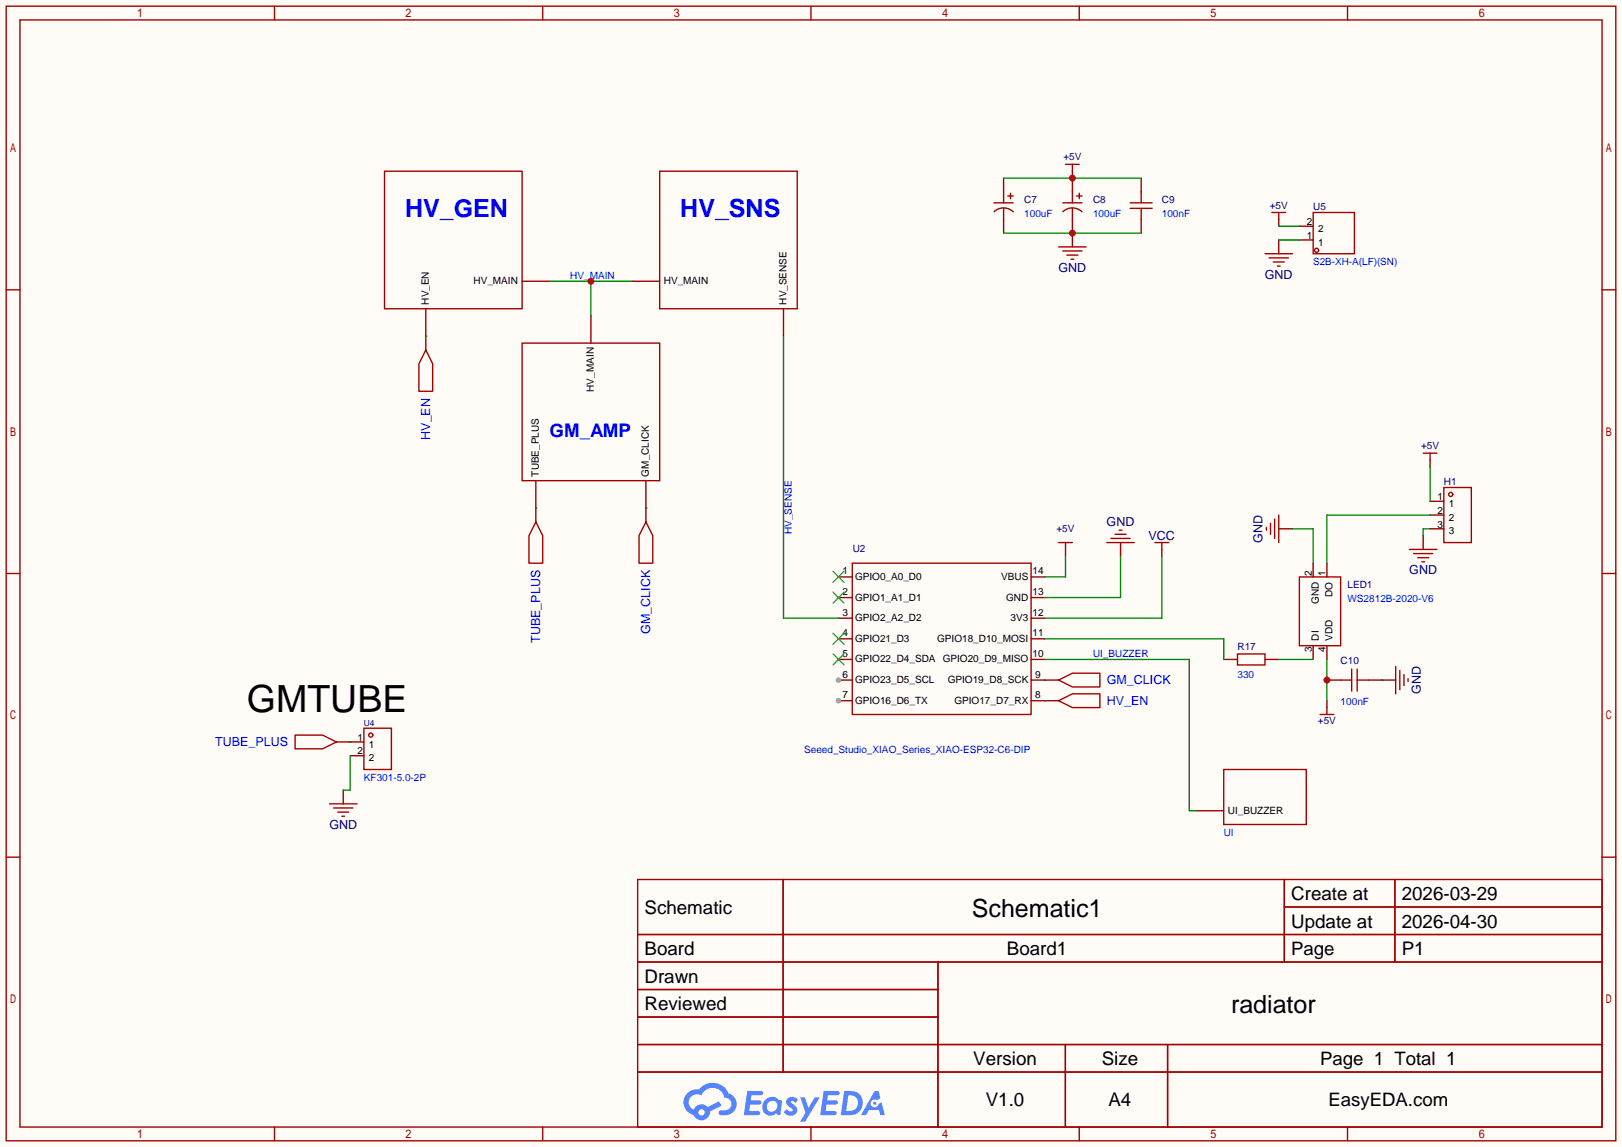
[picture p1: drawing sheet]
<svg xmlns="http://www.w3.org/2000/svg" width="299mm" height="212mm" viewBox="0 0 299 212" stroke-linecap="round" stroke-linejoin="round" font-family="sans-serif">
<path d="M0 0h299.5v211.8h-299.5z" fill="#fffcf7"/>
<g fill="none" stroke="#a10000" stroke-width=".25">
<path d="M1.1 1.1h297.2v209.6h-297.2zM3.7 3.7h292.1v204.5h-292.1zM50.7 1.1v2.6M100.2 1.1v2.6M149.7 1.1v2.6M199.3 1.1v2.6M248.8 1.1v2.6M1.1 53.5h2.6M295.8 53.5h2.5M1.1 105.9h2.6M295.8 105.9h2.5M1.1 158.3h2.6"/>
<path d="M295.8 158.3h2.5M117.7 162.4h178.1v45.8h-178.1zM117.7 172.6h178.1M117.7 177.7h178.1M144.6 162.4v35.6M173.2 177.7v30.5M237.1 162.4v15.3M237.1 167.5h58.7M257.5 162.4v15.3M117.7 182.8h55.5M117.7 192.9h178.1M117.7 187.8h55.5"/>
<path d="M117.7 198h178.1M196.7 192.9v15.3M215.6 192.9v15.3M50.7 208.2v2.5M100.2 208.2v2.5M149.7 208.2v2.5M199.3 208.2v2.5M248.8 208.2v2.5"/>
</g>
<g fill="#5487ff">
<path d="M145.5 202.8a1.3 1.3 0 0 1 1.8 .3l-.4 .6a.54 .54 0 0 0-.9-.2l.1 .2a1.58 1.58 0 0 1 1.1 1.6 1.43 1.43 0 0 1-2.5 .1l.5-.6a.64 .64 0 0 0 .5 .5 .64 .64 0 0 0 .7-.3l-.2-.2a1.6 1.6 0 0 1-1-1.6z"/>
<path d="M147.7 202.7h.9l.7 1.9 1.1-1.9h.9l-2.7 4.5h-.9l1-1.7z"/>
<path d="M138 201.5h1.6a1.31 1.31 0 0 1 1.2 .2 .4 .4 0 0 1-.3 .6h-1.8l-.1 .9h1.6a.4 .4 0 0 1 .4 .4 .4 .4 0 0 1-.4 .4h-1.7l-.2 1.2h.8a1.23 1.23 0 0 1 1.2 .2 .39 .39 0 0 1-.3 .6h-2.7z"/>
<path d="M152.1 201.5h1.6a1.32 1.32 0 0 1 1.3 .2 .39 .39 0 0 1-.4 .6h-1.7l-.2 .9h1.7a.4 .4 0 0 1 .3 .4 .4 .4 0 0 1-.4 .4h-1.7l-.2 1.2h.8a1.23 1.23 0 0 1 1.2 .2 .39 .39 0 0 1-.3 .6h-2.7z"/>
<path d="M161.5 201.5h.7l.4 1.3-.7 .4a.75 .75 0 0 0-1.1 .3 .75 .75 0 0 0 .5 1 .75 .75 0 0 0 .9-.6l.6-.3 .6 2.4h-.9l-.2-1h-1.9l-.5 1h-.9z"/>
<path d="M155.9 201.5l-.7 4.5h1.5a2.27 2.27 0 0 0 2.6-2.3 2.27 2.27 0 0 0-2.7-2.2zM156.6 202.3a1.5 1.5 0 0 1 1.8 1.5 1.5 1.5 0 0 1-1.9 1.4h-.3z"/>
<path d="M141.3 203.1a1.62 1.62 0 0 0-.4 2.1 1.62 1.62 0 0 0 2 .7l.4-.3 .3 .3 .5 .1 .3-2.5-.2-.3h-.4a1.58 1.58 0 0 0-2.5-.1zM141.9 203.6a.99 .99 0 0 1 1.6 .3 .99 .99 0 0 1-.9 1.4 .94 .94 0 0 1-1-.5 .94 .94 0 0 1 .3-1.2z"/>
<path d="M126.9 201.9a2.37 2.37 0 0 0 1.2 4 1.54 1.54 0 0 0 1.7 1 1.54 1.54 0 0 0 1.3-1.6l2.1-1.1-.5-.8-2 1.1a1.57 1.57 0 0 0-2.6 .4 1.5 1.5 0 0 1-.8-2.1 1.5 1.5 0 0 1 2.2-.5 2.23 2.23 0 0 1 2.3-1.4 2.23 2.23 0 0 1 2 1.8 1.16 1.16 0 0 1 1.2 1.1 1.16 1.16 0 0 1-1 1.3h-.7a.47 .47 0 0 0-.6 .3 .47 .47 0 0 0 .4 .6 2.23 2.23 0 0 0 2.3-.7 2.23 2.23 0 0 0 .4-2.3 2.16 2.16 0 0 0-1.3-1.1 3.2 3.2 0 0 0-5.4-.7l-1.2 .1zM129 205.4a.58 .58 0 0 1 1.1 0 .58 .58 0 0 1-1.1 0z"/>
<circle cx="161.5" cy="203.8" r=".28"/>
</g>
<path d="M154.8 106.6h2.6M154.8 110.4h2.6M154.8 114.2h2.6M154.8 118h2.6M154.8 121.8h2.6M154.8 125.6h2.6" fill="none" stroke="#870000" stroke-width=".25"/>
<path d="M153.8 105.5l2 2.1M153.8 109.3l2 2.1M153.8 117l2 2M155.8 105.5l-2 2.1M155.8 109.3l-2 2.1M155.8 117l-2 2M153.8 120.8l2 2M155.8 120.8l-2 2" fill="none" stroke="#3c3" stroke-width=".25"/>
<circle cx="154.8" cy="125.6" r=".51" fill="#999"/>
<path d="M154.8 129.4h2.6" fill="none" stroke="#870000" stroke-width=".25"/>
<circle cx="154.8" cy="129.4" r=".51" fill="#999"/>
<g fill="none" stroke="#870000" stroke-width=".25">
<path d="M185.3 32.9v2.5M198 32.9v2.5M210.7 32.9v2.5M78.6 57v5.1M96.4 51.9h5.1M109.1 58.3v5.1M116.7 51.9h5.1M144.7 57v5.1M185.3 40.5v2.6M198 40.5v5.1M210.7 40.5v2.6M98.9 88.8v5.1"/>
<path d="M119.3 88.8v5.1M190.4 106.6h2.5M190.4 110.4h2.5M190.4 114.2h2.5M190.4 118h2.5M196.7 101.5v1.2M206.9 100.2v2.5M214.5 101.5v1.2M62.1 137h2.5M190.4 121.8h2.5M190.4 125.6h2.5M190.4 129.4h2.5"/>
<path d="M63.4 145.9v2.6M220.9 149.7h5"/>
</g>
<g fill="none" stroke="#a10000" stroke-width=".25">
<path d="M71 31.6h25.4v25.4h-25.4zM121.8 31.6h25.4v25.4h-25.4zM183.5 37.5h3.6M183.5 39.1a2.54 2.54 0 0 1 3.6 0M185.3 35.4v2.1M185.3 38.5v2M186.1 36.2h1M186.6 35.7v1M196.2 37.5h3.6M196.2 39.1a2.54 2.54 0 0 1 3.6 0M198 35.4v2.1M198 38.5v2"/>
<path d="M198.8 36.2h1M199.3 35.7v1M208.7 37.5h4M208.7 38.5h4M210.7 35.4v2.1M210.7 38.5v2M96.4 63.4h25.4v25.4h-25.4zM205.1 99.4h3.6M205.9 98.7h2M206.6 97.9h.5M157.4 104h33v28h-33zM195.5 100.2h2.5"/>
<path d="M196.7 100.2v1.3M204.3 100.2h5.1M213.2 100.2h2.6M214.5 100.2v1.3M54.5 135.8h5.1l2.5 1.2-2.5 1.3h-5.1zM60.8 148.5h5.1M61.6 149.2h3.6M62.4 150h2M63.1 150.7h.5M225.9 142.1h15.3v10.2h-15.3z"/>
</g>
<path d="M185.3 32.9h25.4M185.3 43.1h25.4M196.7 102.7v3.9h-3.8M206.9 102.7v7.7h-14M214.5 102.7v11.5h-21.6" fill="none" stroke="#008700" stroke-width=".25"/>
<circle cx="198" cy="43.1" r=".63" fill="#c00"/>
<path d="M195.5 45.6h5M196.2 46.4h3.6M197 47.1h2M197.7 47.9h.5" fill="none" stroke="#a10000" stroke-width=".25"/>
<path d="M198 31.6v1.3" fill="none" stroke="#870000" stroke-width=".25"/>
<circle cx="198" cy="32.9" r=".63" fill="#c00"/>
<path d="M196.7 30.4h2.6M198 30.4v1.2" fill="none" stroke="#a10000" stroke-width=".25"/>
<path d="M101.5 51.9h15.2M109.1 51.9v6.4" fill="none" stroke="#008700" stroke-width=".25"/>
<circle cx="109.1" cy="51.9" r=".63" fill="#c00"/>
<g fill="none" stroke="#a10000" stroke-width=".25">
<path d="M234.8 39.2h2.6M236.1 39.2v1.3M242.4 39.2h7.7v7.7h-7.7zM233.6 46.9h5M234.3 47.6h3.6M235.1 48.4h2M235.8 49.1h.5M98.9 96.4l1.3 2.5v5.1h-2.5v-5.1zM266.6 90h5.1v10.2h-5.1zM239.9 106.6h7.6v12.7h-7.6zM260.2 101.5h5.1M261 102.2h3.5"/>
<path d="M261.7 103h2.1M262.5 103.8h.5M67.2 134.5h5.1v7.6h-5.1zM228.5 120.8h5.1v2h-5.1zM243.7 132h2.6M245 130.7v1.3M247.5 125.6h2.1M249.6 123.6v4M250.6 125.6h2M250.6 123.6v4M257.7 123.1v5M258.4 123.8v3.6"/>
<path d="M259.2 124.6v2M260 125.3v.6"/>
<circle cx="243.1" cy="46.2" r=".38"/>
<circle cx="267.8" cy="91.3" r=".38"/>
<circle cx="68.5" cy="135.8" r=".38"/>
</g>
<g fill="none" stroke="#870000" stroke-width=".25">
<path d="M236.1 40.5v1.3M236.1 44.3v2.6M239.9 44.3h2.5M239.9 41.8h2.5M98.9 93.9v2.5M262.8 98.9v2.6M264 92.6h2.6M264 95.1h2.6M264 97.7h2.6M242.4 104v2.6M242.4 119.3v2.5M245 104v2.6"/>
<path d="M245 119.3v2.5M64.6 137h2.6M64.6 139.6h2.6M225.9 121.8h2.6M233.6 121.8h2.5M245 125.6h2.5M245 129.4v1.3M252.6 125.6h5.1"/>
</g>
<path d="M236.1 44.3h3.8M236.1 41.8h3.8M98.9 93.9h.1M264 97.7h-1.2v1.2M64.6 137h.1M64.6 139.6v6.3h-1.2M192.9 121.8h26.7v27.9h1.3M236.1 121.8h6.3M245 121.8v7.6" fill="none" stroke="#008700" stroke-width=".25"/>
<circle cx="245" cy="125.6" r=".63" fill="#c00"/>
<path d="M78.6 62.1h.1M144.7 62.1v52.1h10.1M119.3 93.9h.1M238.6 97.7h3.8v6.3M264 95.1h-19v8.9M264 86.2v6.4M192.9 118h33v3.8M192.9 125.6h.1M192.9 129.4h.1M255.1 125.6h.1" fill="none" stroke="#008700" stroke-width=".25"/>
<path d="M78.6 62.1v2.5M119.3 93.9v2.5M236.1 97.7h2.5M264 85v1.2M192.9 125.6h2.6M192.9 129.4h2.6" fill="none" stroke="#870000" stroke-width=".25"/>
<path d="M78.6 64.6l1.3 2.6v5.1h-2.6v-5.1zM119.3 96.4l1.2 2.5v5.1h-2.5v-5.1zM233.8 97.4v.5M234.6 96.6v2.1M235.3 95.9v3.5M236.1 95.1v5.1M262.8 83.7h2.5M264 83.7v1.3M195.5 125.6l2.5-1.3h5.1v2.6h-5.1zM195.5 129.4l2.5-1.3h5.1v2.6h-5.1z" fill="none" stroke="#a10000" stroke-width=".25"/>
<text font-size="6.9" x="45.6" y="131.5">GMTUBE</text>
<g font-size="4.6" fill="#00f">
<text x="74.8" y="40.1">HV_GEN</text>
<text x="125.6" y="40.1">HV_SNS</text>
</g>
<g font-size="4.6">
<text x="179.4" y="169.4">Schematic1</text>
<text x="227.3" y="187.1">radiator</text>
</g>
<text font-size="3.5" fill="#00f" x="101.5" y="80.7">GM_AMP</text>
<g font-size="3.5">
<text x="238.4" y="166.2">Create at</text>
<text x="258.8" y="166.2">2026-03-29</text>
<text x="119" y="168.8">Schematic</text>
<text x="238.4" y="171.3">Update at</text>
<text x="258.8" y="171.3">2026-04-30</text>
<text x="119" y="176.4">Board</text>
<text x="185.9" y="176.4">Board1</text>
<text x="258.8" y="176.4">P1</text>
<text x="119" y="181.5">Drawn</text>
<text x="119" y="186.6">Reviewed</text>
<text x="179.7" y="196.7">Version</text>
<text x="203.4" y="196.7">Size</text>
<text x="182" y="204.3">V1.0</text>
<text x="204.7" y="204.3">A4</text>
</g>
<g font-size="3.4">
<text x="238.4" y="176.4">Page</text>
<text x="243.7" y="196.7">Page 1 Total 1</text>
<text x="245.3" y="204.3">EasyEDA.com</text>
</g>
<g font-size="2.3" fill="#000080">
<text x="195.4" y="50.2">GND</text>
<text x="233.5" y="51.5">GND</text>
<text x="204.3" y="97.2">GND</text>
<text x="212.1" y="99.7">VCC</text>
<text x="233.1" y="100.2" transform="rotate(-90 233.1 100.2)">GND</text>
<text x="260.2" y="106.1">GND</text>
<text x="262.3" y="128.2" transform="rotate(-90 262.3 128.2)">GND</text>
<text x="60.8" y="153.1">GND</text>
</g>
<g font-size="2.3" fill="#00f">
<text x="79.4" y="81.2" transform="rotate(-90 79.4 81.2)">HV_EN</text>
<text x="99.7" y="118.8" transform="rotate(-90 99.7 118.8)">TUBE_PLUS</text>
<text x="120.1" y="117.1" transform="rotate(-90 120.1 117.1)">GM_CLICK</text>
<text x="204.3" y="126.4">GM_CLICK</text>
<text x="204.3" y="130.2">HV_EN</text>
<text x="39.7" y="137.8">TUBE_PLUS</text>
</g>
<g font-size="1.8" fill="#000080">
<text x="196.3" y="29.6">+5V</text>
<text x="189.1" y="37.5">C7</text>
<text x="201.8" y="37.5">C8</text>
<text x="214.5" y="37.5">C9</text>
<text x="234.4" y="38.5">+5V</text>
<text x="242.4" y="38.8">U5</text>
<text x="262.4" y="83">+5V</text>
<text x="266.6" y="89.6">H1</text>
<text x="195.1" y="98.2">+5V</text>
<text x="157.4" y="102">U2</text>
<text x="248.8" y="108.6">LED1</text>
<text x="228.5" y="120.1">R17</text>
<text x="247.5" y="122.6">C10</text>
<text x="243.3" y="133.8">+5V</text>
</g>
<g font-size="1.8" fill="#00f">
<text x="189.1" y="40.1">100uF</text>
<text x="201.8" y="40.1">100uF</text>
<text x="214.5" y="40.1">100nF</text>
<text x="105.3" y="51.5">HV_MAIN</text>
<text x="242.4" y="48.9">S2B-XH-A(LF)(SN)</text>
<text x="146.2" y="98.6" transform="rotate(-90 146.2 98.6)">HV_SENSE</text>
<text x="248.8" y="111.2">WS2812B-2020-V6</text>
<text x="201.8" y="121.3">UI_BUZZER</text>
<text x="228.5" y="125.1">330</text>
<text x="247.5" y="130.2">100nF</text>
<text x="148.5" y="139.1">Seeed_Studio_XIAO_Series_XIAO-ESP32-C6-DIP</text>
<text x="67.2" y="144.2">KF301-5.0-2P</text>
<text x="225.9" y="154.4">UI</text>
</g>
<g font-size="1.8">
<text x="241.3" y="41.6">2</text>
<text x="241.3" y="44.1">1</text>
<text x="243.4" y="45.4">1</text>
<text x="243.4" y="42.8">2</text>
<text x="87.4" y="52.5">HV_MAIN</text>
<text x="122.6" y="52.5">HV_MAIN</text>
<text x="79.2" y="56.3" transform="rotate(-90 79.2 56.3)">HV_EN</text>
<text x="145.2" y="56.3" transform="rotate(-90 145.2 56.3)">HV_SENSE</text>
<text x="109.6" y="72.3" transform="rotate(-90 109.6 72.3)">HV_MAIN</text>
<text x="99.5" y="88" transform="rotate(-90 99.5 88)">TUBE_PLUS</text>
<text x="119.8" y="88" transform="rotate(-90 119.8 88)">GM_CLICK</text>
<text x="265.4" y="92.4">1</text>
<text x="265.4" y="94.9">2</text>
<text x="267.5" y="93.6">1</text>
<text x="265.4" y="97.4">3</text>
<text x="267.5" y="96.2">2</text>
<text x="267.5" y="98.7">3</text>
<text x="155.6" y="106.1">1</text>
<text x="157.9" y="107.1">GPIO0_A0_D0</text>
<text x="184.8" y="107.1">VBUS</text>
<text x="190.6" y="106.1">14</text>
<text x="242.2" y="106.4" transform="rotate(-90 242.2 106.4)">2</text>
<text x="244.8" y="106.4" transform="rotate(-90 244.8 106.4)">1</text>
<text x="155.6" y="109.9">2</text>
<text x="155.6" y="113.7">3</text>
<text x="157.9" y="110.9">GPIO1_A1_D1</text>
<text x="185.8" y="110.9">GND</text>
<text x="190.6" y="109.9">13</text>
<text x="190.6" y="113.7">12</text>
<text x="243.5" y="111.6" transform="rotate(-90 243.5 111.6)">GND</text>
<text x="246" y="110.3" transform="rotate(-90 246 110.3)">DO</text>
<text x="155.6" y="117.5">4</text>
<text x="157.9" y="114.7">GPIO2_A2_D2</text>
<text x="157.9" y="118.5">GPIO21_D3</text>
<text x="173" y="118.5">GPIO18_D10_MOSI</text>
<text x="186.6" y="114.7">3V3</text>
<text x="190.6" y="117.5">11</text>
<text x="243.5" y="118.3" transform="rotate(-90 243.5 118.3)">DI</text>
<text x="246" y="118.3" transform="rotate(-90 246 118.3)">VDD</text>
<text x="155.6" y="121.3">5</text>
<text x="155.6" y="125.1">6</text>
<text x="157.9" y="122.3">GPIO22_D4_SDA</text>
<text x="174.1" y="122.3">GPIO20_D9_MISO</text>
<text x="190.6" y="121.3">10</text>
<text x="191.1" y="125.1">9</text>
<text x="242.2" y="120.4" transform="rotate(-90 242.2 120.4)">3</text>
<text x="244.8" y="120.4" transform="rotate(-90 244.8 120.4)">4</text>
<text x="155.6" y="129">7</text>
<text x="157.9" y="126.2">GPIO23_D5_SCL</text>
<text x="157.9" y="130">GPIO16_D6_TX</text>
<text x="175" y="126.2">GPIO19_D8_SCK</text>
<text x="176.2" y="130">GPIO17_D7_RX</text>
<text x="191.1" y="129">8</text>
<text x="66" y="136.8">1</text>
<text x="66" y="139.3">2</text>
<text x="68.1" y="138.1">1</text>
<text x="68.1" y="140.6">2</text>
<text x="226.7" y="150.3">UI_BUZZER</text>
</g>
<text font-size="1.6" fill="#000080" x="67.2" y="134">U4</text>
</svg>
